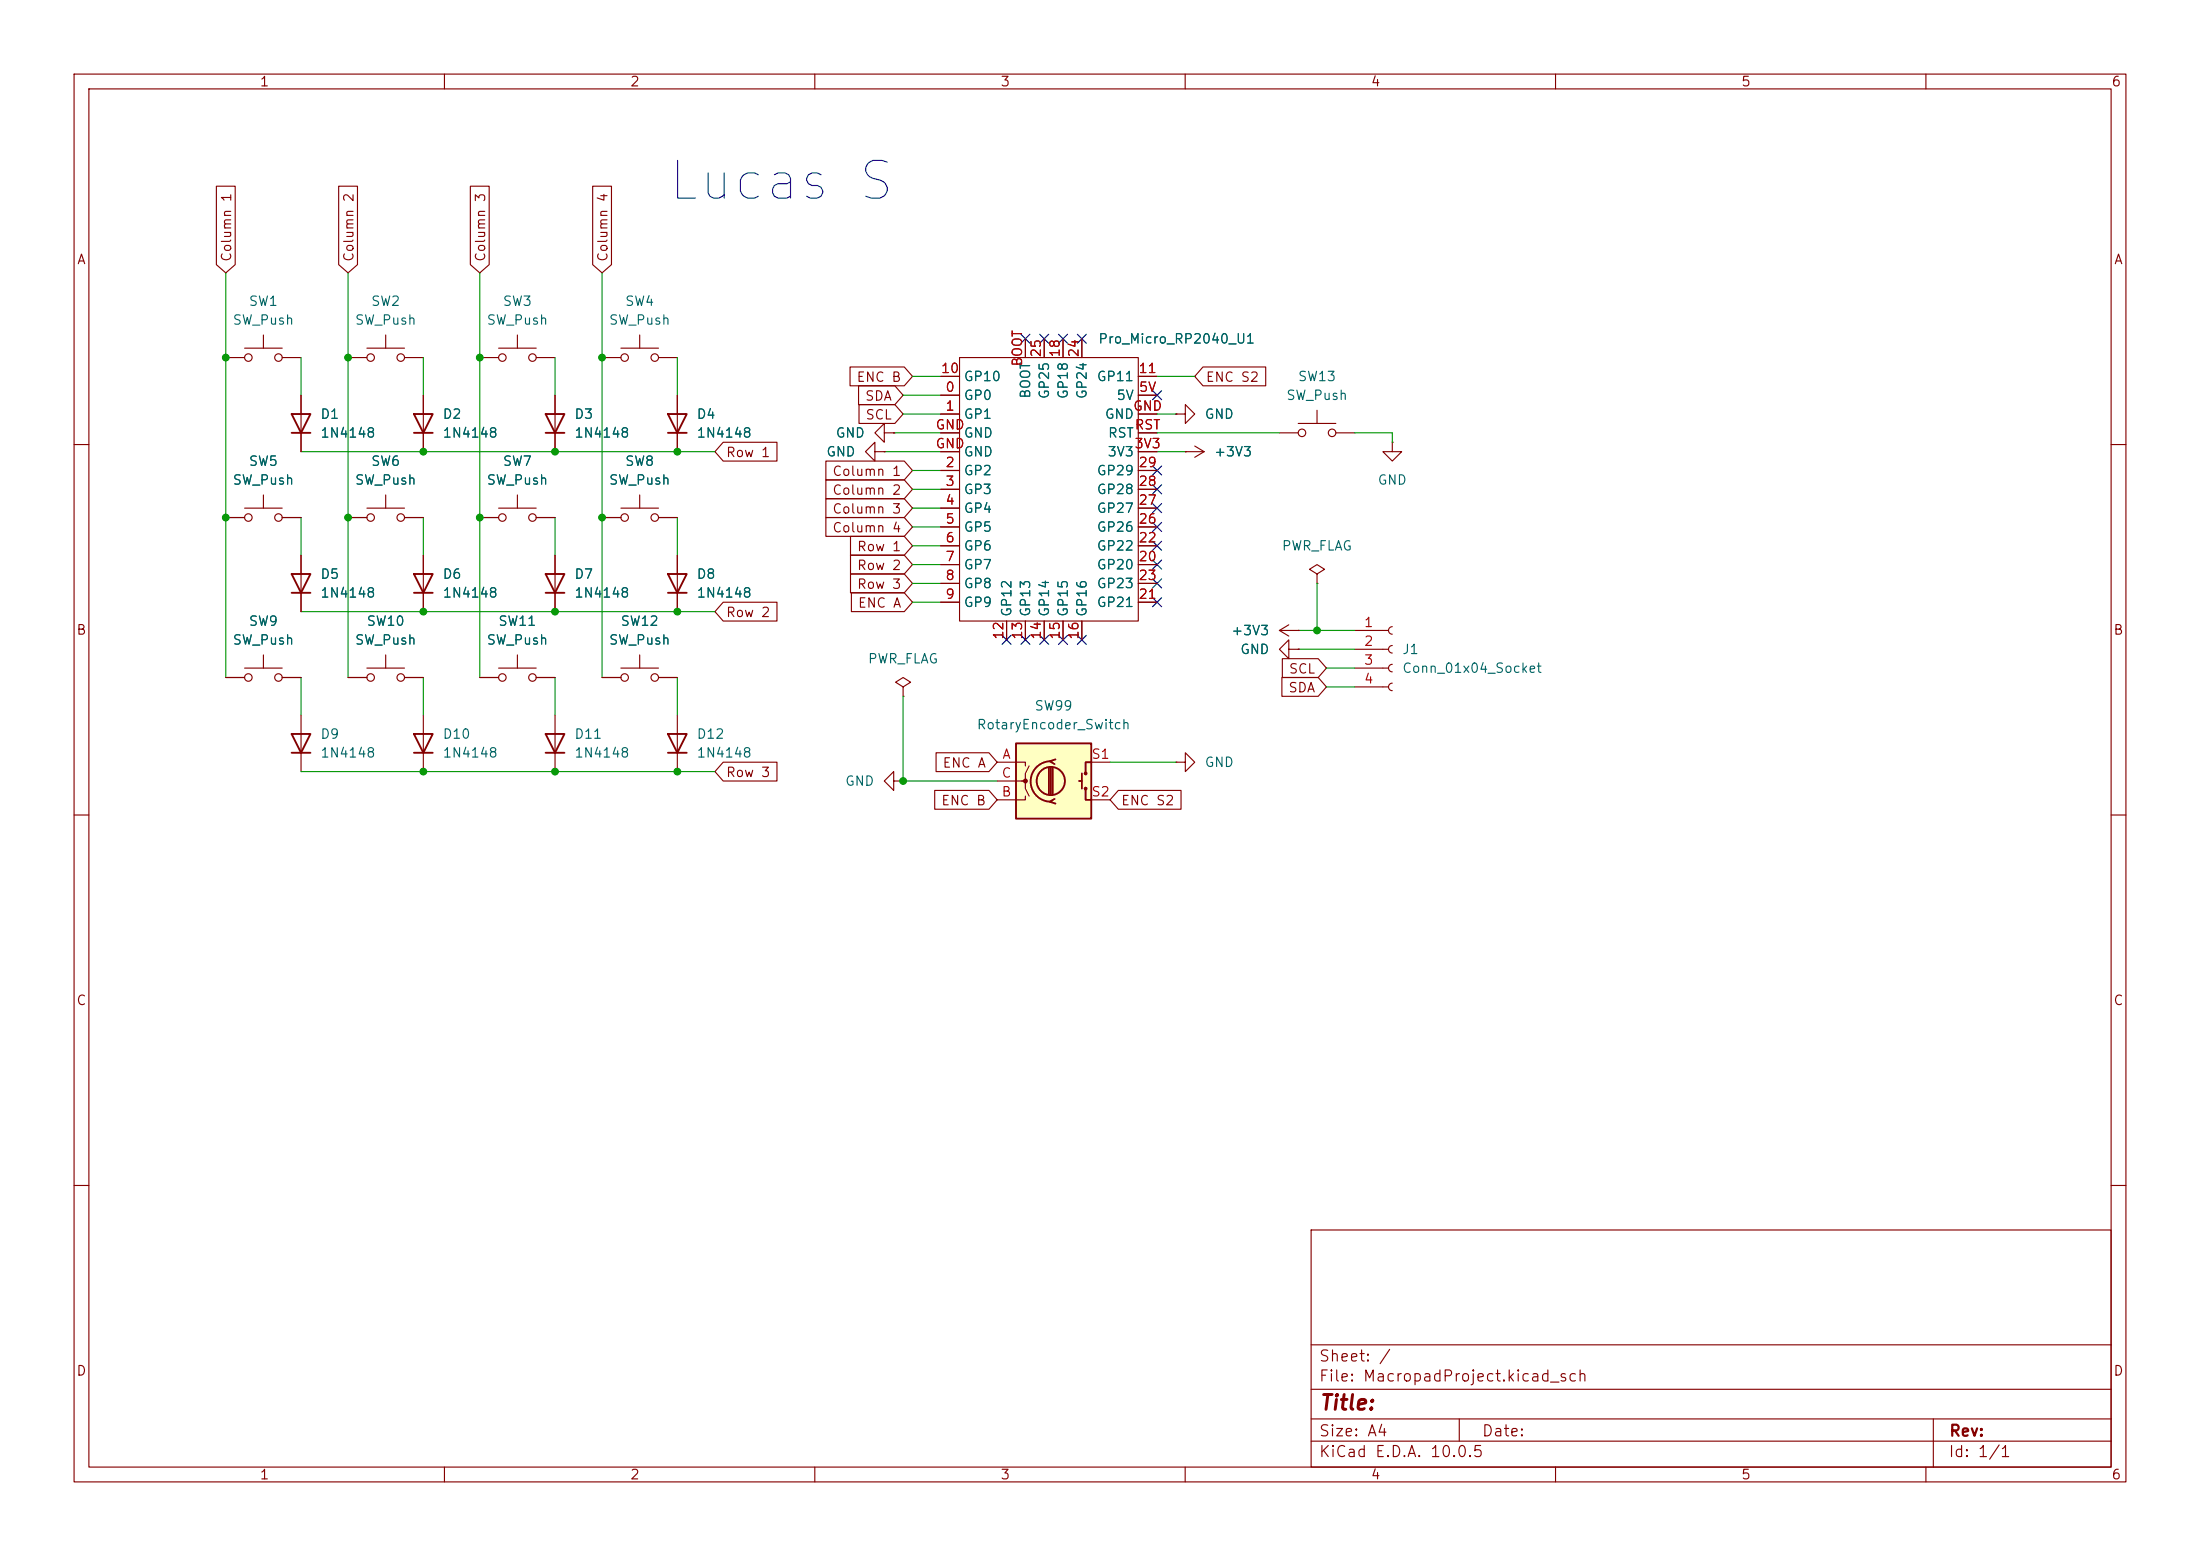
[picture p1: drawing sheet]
<svg xmlns="http://www.w3.org/2000/svg" width="297mm" height="210mm" viewBox="0 0 297 210" stroke-linecap="round" stroke-linejoin="round" font-family="sans-serif">
<g fill="none" stroke="#840000" stroke-width=".15">
<path d="M10 10h277v190h-277zM12 12h273v186h-273zM60 10v2M110 10v2M160 10v2M210 10v2M260 10v2M40.6 53.3v7.7M57.1 53.3v7.7M188 59.7v1.3h1.2l-1.2 1.2-1.3-1.2h1.3M188 59.7h.1M10 60h2"/>
<path d="M91.4 74.9v7.7M160 61h.1M160 61h2.6M161.3 60.2l1.3 .8M162.6 61l-1.3 .7M177.8 77.5l1-.7-1-.6-1 .6 1 .7v1.2M177.8 78.7h.1M285 60h2M74.9 96.5v7.6M91.4 96.5v7.6M174 87.6v-1.2l-1.3 1.2 1.3 1.3v-1.3h1.3M175.3 87.6h.1"/>
<path d="M10 110h2M285 110h2M10 160h2M177 166h108v32h-108zM285 160h2M60 198v2M110 198v2M160 198v2M177 194.5h108M177 191.5h108M177 187.5h108M177 181.5h108"/>
<path d="M197 191.5v3M210 198v2M260 198v2M261 191.5v6.5"/>
</g>
<path d="M39.4 55.9h2.5l-1.3 2.5zM39.4 58.4h2.5M55.9 55.9h2.5l-1.3 2.5zM55.9 58.4h2.5M90.2 77.5h2.5l-1.3 2.5zM73.7 99.1h2.5l-1.3 2.5zM90.2 99.1h2.5l-1.3 2.5zM90.2 80h2.5M73.7 101.6h2.5M90.2 101.6h2.5" fill="none" stroke="#840000" stroke-width=".25"/>
<path d="M137.2 100.3h10.1v10.2h-10.1z" fill="#ffffc2"/>
<g fill="none" stroke="#840000" stroke-width=".25">
<path d="M73.7 55.9h2.5l-1.3 2.5zM73.7 58.4h2.5M90.2 55.9h2.5l-1.3 2.5zM90.2 58.4h2.5M39.4 77.5h2.5l-1.3 2.5zM55.9 77.5h2.5l-1.3 2.5zM73.7 77.5h2.5l-1.3 2.5zM39.4 99.1h2.5l-1.3 2.5zM39.4 80h2.5M55.9 99.1h2.5l-1.3 2.5zM55.9 80h2.5M73.7 80h2.5"/>
<path d="M39.4 101.6h2.5M55.9 101.6h2.5M137.2 100.3h10.1v10.2h-10.1zM141.6 103.6v3.6M141.9 102.7a2.73 2.73 0 0 0-2.8 2.8 2.73 2.73 0 0 0 2.8 2.7M141.9 103.6v3.6M142.1 103.6v3.6M142.4 107.8l-.7 .4 .8 .3M142.5 102.5l-.8 .2 .7 .4M145.7 105.4h.3M146 104.4v2M146.6 106.4v1.6h.7"/>
<path d="M147.3 102.9h-.7v1.5"/>
<circle cx="141.9" cy="105.4" r="1.9"/>
<circle cx="146.6" cy="104.4" r=".13"/>
<circle cx="146.6" cy="106.4" r=".13"/>
</g>
<g fill="none" stroke="#840000" stroke-width=".15">
<path d="M29.2 25.1h2.6v10.6l-1.3 1.1-1.3-1.1zM45.7 25.1h2.6v10.6l-1.3 1.1-1.3-1.1zM63.5 25.1h2.5v10.6l-1.2 1.1-1.3-1.1zM80 25.1h2.6v10.6l-1.3 1.1-1.3-1.1zM30.5 48.3h2.5M33 47h5.1M35.6 45.2v1.8M38.1 48.3h2.5M40.6 53.3v2.6M40.6 58.4v2.6M47 48.3h2.5M49.5 47h5.1"/>
<path d="M52.1 45.2v1.8M54.6 48.3h2.5M57.1 53.3v2.6M57.1 58.4v2.6M64.8 48.3h2.5M67.3 47h5.1M69.8 45.2v1.8M72.4 48.3h2.5M74.9 53.3v7.7M81.3 48.3h2.5M83.8 47h5.1M86.4 45.2v1.8"/>
<path d="M88.9 48.3h2.5M91.4 53.3v7.7M97.6 59.7h7.3v2.5h-7.3l-1.1-1.2zM114.8 49.5h7.3l1.1 1.3-1.1 1.3h-7.3zM115.9 52.1h4.9l1.1 1.2-1.1 1.3h-4.9zM116 54.6h4.8l1.1 1.3-1.1 1.3h-4.8zM119.4 58.4v-1.2l-1.3 1.2 1.3 1.3v-1.3h1.2M120.6 58.4h.1M127 58.4h2.5M127 53.3h2.5M127 55.9h2.5M127 50.8h2.5"/>
<path d="M129.5 48.3h24.2v35.5h-24.2zM138.4 45.7v2.6M141 45.7v2.6M143.5 45.7v2.6M146 45.7v2.6M153.7 58.4h2.5M153.7 53.3h2.5M153.7 55.9h2.5M153.7 50.8h2.5M158.7 55.9h1.3v-1.3l1.3 1.3-1.3 1.3v-1.3M158.7 55.9h.1M162.4 49.5h8.5v2.6h-8.5l-1.1-1.3z"/>
<path d="M172.7 58.4h2.6M175.3 57.2h5M177.8 55.4v1.8M180.3 58.4h2.6M30.5 69.9h2.5M33 68.6h5.1M35.6 66.8v1.8M38.1 69.9h2.5M40.6 74.9v7.7M47 69.9h2.5M49.5 68.6h5.1M52.1 66.8v1.8"/>
<path d="M54.6 69.9h2.5M57.1 74.9v7.7M64.8 69.9h2.5M67.3 68.6h5.1M69.8 66.8v1.8M72.4 69.9h2.5M74.9 74.9v7.7M81.3 69.9h2.5M83.8 68.6h5.1M86.4 66.8v1.8M88.9 69.9h2.5M91.4 74.9v2.6"/>
<path d="M111.5 67.3h10.6l1.1 1.3-1.1 1.3h-10.6zM111.5 69.8h10.6l1.1 1.3-1.1 1.3h-10.6zM111.5 64.8h10.6l1.1 1.2-1.1 1.3h-10.6zM111.5 62.2h10.6l1.1 1.3-1.1 1.3h-10.6zM114.8 77.5h7.3l1.1 1.2-1.1 1.3h-7.3zM114.8 74.9h7.3l1.1 1.3-1.1 1.3h-7.3zM114.8 72.4h7.3l1.1 1.3-1.1 1.2h-7.3zM118.1 61v-1.3l-1.3 1.3 1.3 1.2v-1.2h1.3M119.4 61h.1M127 68.6h2.5M127 63.5h2.5M127 66h2.5"/>
<path d="M127 61h2.5M127 71.1h2.5M127 73.7h2.5M127 76.2h2.5M127 78.7h2.5M153.7 68.6h2.5M153.7 63.5h2.5M153.7 66h2.5M153.7 61h2.5M153.7 71.1h2.5M153.7 73.7h2.5M153.7 76.2h2.5"/>
<path d="M153.7 78.7h2.5M160 61h.1M30.5 91.4h2.5M33 90.2h5.1M35.6 88.4v1.8M38.1 91.4h2.5M40.6 96.5v7.6M47 91.4h2.5M49.5 90.2h5.1M52.1 88.4v1.8M54.6 91.4h2.5M57.1 96.5v7.6"/>
<path d="M64.8 91.4h2.5M67.3 90.2h5.1M69.8 88.4v1.8M72.4 91.4h2.5M81.3 91.4h2.5M83.8 90.2h5.1M86.4 88.4v1.8M88.9 91.4h2.5M91.4 80v2.6M97.6 81.3h7.3v2.5h-7.3l-1.1-1.2zM114.9 80h7.2l1.1 1.3-1.1 1.3h-7.2zM121.9 92.7l1-.6-1-.7-1 .7 1 .6v1.3"/>
<path d="M121.9 94h.1M127 81.3h2.5M135.9 83.8v2.6M138.4 83.8v2.6M141 83.8v2.6M143.5 83.8v2.6M146 83.8v2.6M153.7 81.3h2.5M172.7 85.1l1.3 .8M172.7 85.1h2.6M173.1 91.4h4.9l1.1 1.3-1.1 1.3h-4.9zM173.1 88.9h4.9l1.1 1.3-1.1 1.2h-4.9z"/>
<path d="M174 84.3l-1.3 .8M175.3 85.1h.1M175.3 87.6h.1M182.9 90.2h4.6M182.9 85.1h4.6M182.9 87.6h4.6M182.9 92.7h4.6M188 84.6a.51 .51 0 0 0-.5 .5 .51 .51 0 0 0 .5 .5M188 87.1a.51 .51 0 0 0-.5 .5 .51 .51 0 0 0 .5 .5M188 89.7a.51 .51 0 0 0-.5 .5 .51 .51 0 0 0 .5 .5M188 92.2a.51 .51 0 0 0-.5 .5 .51 .51 0 0 0 .5 .5M97.6 102.9h7.3v2.5h-7.3l-1.1-1.3z"/>
<path d="M120.6 105.4v-1.3l-1.2 1.3 1.2 1.3v-1.3h1.3M121.9 105.4h.1M126.2 106.7h7.3l1.1 1.3-1.1 1.2h-7.3zM126.4 101.6h7.1l1.1 1.3-1.1 1.2h-7.1zM134.6 102.9h3.8v.5M134.6 105.4h3.8v1l.5 1M138.4 107.4v.6h-3.8M138.9 103.4l-.5 1v1h-.5M147.3 102.9h2.6M147.3 108h2.6M151 106.7h8.4v2.5h-8.4l-1.1-1.2zM158.7 102.9h1.3v-1.3l1.3 1.3-1.3 1.2v-1.2"/>
<path d="M158.7 102.9h.1"/>
<circle cx="33.5" cy="48.3" r=".51"/>
<circle cx="37.6" cy="48.3" r=".51"/>
<circle cx="50" cy="48.3" r=".51"/>
<circle cx="54.1" cy="48.3" r=".51"/>
<circle cx="67.8" cy="48.3" r=".51"/>
<circle cx="71.9" cy="48.3" r=".51"/>
<circle cx="84.3" cy="48.3" r=".51"/>
<circle cx="88.4" cy="48.3" r=".51"/>
<circle cx="175.8" cy="58.4" r=".51"/>
<circle cx="179.8" cy="58.4" r=".51"/>
<circle cx="33.5" cy="69.9" r=".51"/>
<circle cx="37.6" cy="69.9" r=".51"/>
<circle cx="50" cy="69.9" r=".51"/>
<circle cx="54.1" cy="69.9" r=".51"/>
<circle cx="67.8" cy="69.9" r=".51"/>
<circle cx="71.9" cy="69.9" r=".51"/>
<circle cx="84.3" cy="69.9" r=".51"/>
<circle cx="88.4" cy="69.9" r=".51"/>
<circle cx="33.5" cy="91.4" r=".51"/>
<circle cx="37.6" cy="91.4" r=".51"/>
<circle cx="50" cy="91.4" r=".51"/>
<circle cx="54.1" cy="91.4" r=".51"/>
<circle cx="67.8" cy="91.4" r=".51"/>
<circle cx="71.9" cy="91.4" r=".51"/>
<circle cx="84.3" cy="91.4" r=".51"/>
<circle cx="88.4" cy="91.4" r=".51"/>
</g>
<circle cx="138.4" cy="105.4" r=".25" fill="#840000" stroke="#840000" stroke-width=".15"/>
<g fill="none" stroke="#009600" stroke-width=".15">
<path d="M30.5 36.8v54.6M47 36.8v54.6M64.8 36.8v54.6M81.3 36.8v54.6M40.6 48.3v5M57.1 48.3v5M74.9 48.3v5M91.4 48.3v5M120.6 58.4h6.4M121.9 53.3h5.1M121.9 55.9h5.1M123.2 50.8h3.8"/>
<path d="M156.2 58.4h16.5M156.2 50.8h5.1M156.2 55.9h2.5M182.9 58.4h5.1v1.3M40.6 61h55.9M40.6 69.9v5M57.1 69.9v5M74.9 69.9v5M91.4 69.9v5M119.4 61h7.6M123.2 71.1h3.8M123.2 73.7h3.8"/>
<path d="M123.2 68.6h3.8M123.2 66h3.8M123.2 63.5h3.8M123.2 76.2h3.8M123.2 78.7h3.8M156.2 61h3.8M177.8 78.7v6.4M40.6 82.6h55.9M40.6 91.4v5.1M57.1 91.4v5.1M74.9 91.4v5.1M91.4 91.4v5.1"/>
<path d="M121.9 94v11.4h12.7M123.2 81.3h3.8M175.3 85.1h7.6M175.3 87.6h7.6M179.1 90.2h3.8M179.1 92.7h3.8M40.6 104.1h55.9M149.9 102.9h8.8"/>
</g>
<g fill="none" stroke="#000084" stroke-width=".15">
<path d="M137.8 45.1l1.2 1.2M139 45.1l-1.2 1.2M140.4 45.1l1.2 1.2M141.6 45.1l-1.2 1.2M142.9 45.1l1.2 1.2M144.1 45.1l-1.2 1.2M145.4 45.1l1.3 1.2M146.7 45.1l-1.3 1.2M155.6 52.7l1.2 1.2M156.8 52.7l-1.2 1.2M155.6 70.5l1.2 1.2M155.6 73.1l1.2 1.2"/>
<path d="M155.6 65.4l1.2 1.2M155.6 62.9l1.2 1.2M155.6 75.6l1.2 1.2M155.6 78.1l1.2 1.2M155.6 68l1.2 1.2M156.8 73.1l-1.2 1.2M156.8 75.6l-1.2 1.2M156.8 70.5l-1.2 1.2M156.8 65.4l-1.2 1.2M156.8 68l-1.2 1.2M156.8 62.9l-1.2 1.2M156.8 78.1l-1.2 1.2"/>
<path d="M135.3 85.8l1.2 1.2M136.5 85.8l-1.2 1.2M137.8 85.8l1.2 1.2M139 85.8l-1.2 1.2M140.4 85.8l1.2 1.2M141.6 85.8l-1.2 1.2M142.9 85.8l1.2 1.2M144.1 85.8l-1.2 1.2M145.4 85.8l1.3 1.2M146.7 85.8l-1.3 1.2M155.6 80.7l1.2 1.2M156.8 80.7l-1.2 1.2"/>
</g>
<g fill="#009600" stroke="#009600" stroke-width=".14">
<circle cx="91.4" cy="104.1" r=".46"/>
<circle cx="74.9" cy="104.1" r=".46"/>
<circle cx="57.1" cy="82.6" r=".46"/>
<circle cx="57.1" cy="104.1" r=".46"/>
<circle cx="81.3" cy="69.9" r=".46"/>
<circle cx="74.9" cy="82.6" r=".46"/>
<circle cx="91.4" cy="82.6" r=".46"/>
<circle cx="121.9" cy="105.4" r=".46"/>
<circle cx="30.5" cy="69.9" r=".46"/>
<circle cx="47" cy="48.3" r=".46"/>
<circle cx="30.5" cy="48.3" r=".46"/>
<circle cx="64.8" cy="48.3" r=".46"/>
<circle cx="47" cy="69.9" r=".46"/>
<circle cx="57.1" cy="61" r=".46"/>
<circle cx="64.8" cy="69.9" r=".46"/>
<circle cx="74.9" cy="61" r=".46"/>
<circle cx="81.3" cy="48.3" r=".46"/>
<circle cx="91.4" cy="61" r=".46"/>
<circle cx="177.8" cy="85.1" r=".46"/>
</g>
<text font-size="5.1" fill="#0000c2" x="89.8" y="28.3">Lucas S</text>
<text font-size="2" fill="#840000" x="178" y="190.8">Title:</text>
<g font-size="1.5" fill="#840000">
<text x="178" y="184.1">Sheet: /</text>
<text x="178" y="186.8">File: MacropadProject.kicad_sch</text>
<text x="178" y="197">KiCad E.D.A. 10.0.5</text>
<text x="178" y="194.2">Size: A4</text>
<text x="200" y="194.2">Date:</text>
<text x="263" y="197">Id: 1/1</text>
<text x="263" y="194.2">Rev:</text>
</g>
<g font-size="1.3" fill="#840000">
<text x="35" y="12">1</text>
<text x="85" y="12">2</text>
<text x="135" y="12">3</text>
<text x="185" y="12">4</text>
<text x="235" y="12">5</text>
<text x="285" y="12">6</text>
<text x="10.3" y="36">A</text>
<text x="31.5" y="35.4" transform="rotate(-90 31.5 35.4)">Column 1</text>
<text x="48" y="35.4" transform="rotate(-90 48 35.4)">Column 2</text>
<text x="65.8" y="35.4" transform="rotate(-90 65.8 35.4)">Column 3</text>
<text x="82.3" y="35.4" transform="rotate(-90 82.3 35.4)">Column 4</text>
<text x="285.3" y="36">A</text>
<text x="115.5" y="51.9">ENC B</text>
<text x="162.7" y="51.9">ENC S2</text>
<text x="116.7" y="54.4">SDA</text>
<text x="116.8" y="56.9">SCL</text>
<text x="97.9" y="62">Row 1</text>
<text x="112.3" y="64.6">Column 1</text>
<text x="112.3" y="69.6">Column 3</text>
<text x="112.3" y="67.1">Column 2</text>
<text x="112.3" y="72.2">Column 4</text>
<text x="115.6" y="77.3">Row 2</text>
<text x="115.6" y="74.7">Row 1</text>
<text x="97.9" y="83.6">Row 2</text>
<text x="115.6" y="79.8">Row 3</text>
<text x="115.7" y="82.3">ENC A</text>
<text x="10.2" y="86">B</text>
<text x="285.2" y="86">B</text>
<text x="173.8" y="93.8">SDA</text>
<text x="173.9" y="91.2">SCL</text>
<text x="97.9" y="105.2">Row 3</text>
<text x="127.2" y="103.9">ENC A</text>
<text x="127" y="109">ENC B</text>
<text x="151.3" y="109">ENC S2</text>
<text x="10.2" y="136">C</text>
<text x="285.2" y="136">C</text>
<text x="10.2" y="186">D</text>
<text x="285.2" y="186">D</text>
<text x="35" y="200">1</text>
<text x="85" y="200">2</text>
<text x="135" y="200">3</text>
<text x="185" y="200">4</text>
<text x="235" y="200">5</text>
<text x="285" y="200">6</text>
</g>
<g font-size="1.3" fill="#006464">
<text x="33.5" y="41.6">SW1</text>
<text x="50" y="41.6">SW2</text>
<text x="67.8" y="41.6">SW3</text>
<text x="84.3" y="41.6">SW4</text>
<text x="31.3" y="44.1">SW_Push</text>
<text x="47.8" y="44.1">SW_Push</text>
<text x="65.6" y="44.1">SW_Push</text>
<text x="82.1" y="44.1">SW_Push</text>
<text x="148.2" y="46.7">Pro_Micro_RP2040_U1</text>
<text x="130" y="51.8">GP10</text>
<text x="139.4" y="53.9" transform="rotate(-90 139.4 53.9)">BOOT</text>
<text x="141.9" y="54" transform="rotate(-90 141.9 54)">GP25</text>
<text x="144.5" y="54" transform="rotate(-90 144.5 54)">GP18</text>
<text x="147" y="54" transform="rotate(-90 147 54)">GP24</text>
<text x="148" y="51.8">GP11</text>
<text x="175.1" y="51.8">SW13</text>
<text x="43.2" y="56.8">D1</text>
<text x="43.2" y="59.4">1N4148</text>
<text x="59.7" y="56.8">D2</text>
<text x="59.7" y="59.4">1N4148</text>
<text x="77.5" y="56.8">D3</text>
<text x="77.5" y="59.4">1N4148</text>
<text x="94" y="56.8">D4</text>
<text x="94" y="59.4">1N4148</text>
<text x="112.7" y="59.4">GND</text>
<text x="130" y="54.3">GP0</text>
<text x="130" y="56.8">GP1</text>
<text x="130" y="59.4">GND</text>
<text x="149.1" y="56.8">GND</text>
<text x="149.5" y="59.4">RST</text>
<text x="150.6" y="54.3">5V</text>
<text x="162.5" y="56.8">GND</text>
<text x="173.6" y="54.3">SW_Push</text>
<text x="31.3" y="65.7">SW_Push</text>
<text x="33.5" y="63.2">SW5</text>
<text x="47.8" y="65.7">SW_Push</text>
<text x="50" y="63.2">SW6</text>
<text x="65.6" y="65.7">SW_Push</text>
<text x="67.8" y="63.2">SW7</text>
<text x="82.1" y="65.7">SW_Push</text>
<text x="84.3" y="63.2">SW8</text>
<text x="111.5" y="61.9">GND</text>
<text x="130" y="64.5">GP2</text>
<text x="130" y="61.9">GND</text>
<text x="148" y="64.5">GP29</text>
<text x="149.4" y="61.9">3V3</text>
<text x="163.8" y="61.9">+3V3</text>
<text x="185.9" y="65.7">GND</text>
<text x="130" y="67">GP3</text>
<text x="130" y="69.5">GP4</text>
<text x="148" y="69.5">GP27</text>
<text x="148" y="67">GP28</text>
<text x="130" y="72.1">GP5</text>
<text x="130" y="74.6">GP6</text>
<text x="130" y="77.2">GP7</text>
<text x="148" y="77.2">GP20</text>
<text x="148" y="74.6">GP22</text>
<text x="148" y="72.1">GP26</text>
<text x="173" y="74.6">PWR_FLAG</text>
<text x="43.2" y="78.4">D5</text>
<text x="43.2" y="81">1N4148</text>
<text x="59.7" y="78.4">D6</text>
<text x="59.7" y="81">1N4148</text>
<text x="77.5" y="78.4">D7</text>
<text x="77.5" y="81">1N4148</text>
<text x="94" y="78.4">D8</text>
<text x="94" y="81">1N4148</text>
<text x="130" y="79.7">GP8</text>
<text x="130" y="82.2">GP9</text>
<text x="136.9" y="83.3" transform="rotate(-90 136.9 83.3)">GP12</text>
<text x="139.4" y="83.3" transform="rotate(-90 139.4 83.3)">GP13</text>
<text x="141.9" y="83.3" transform="rotate(-90 141.9 83.3)">GP14</text>
<text x="144.5" y="83.3" transform="rotate(-90 144.5 83.3)">GP15</text>
<text x="147" y="83.3" transform="rotate(-90 147 83.3)">GP16</text>
<text x="148" y="82.2">GP21</text>
<text x="148" y="79.7">GP23</text>
<text x="31.3" y="87.3">SW_Push</text>
<text x="33.5" y="84.8">SW9</text>
<text x="47.8" y="87.3">SW_Push</text>
<text x="49.4" y="84.8">SW10</text>
<text x="65.6" y="87.3">SW_Push</text>
<text x="67.2" y="84.8">SW11</text>
<text x="82.1" y="87.3">SW_Push</text>
<text x="83.7" y="84.8">SW12</text>
<text x="117.1" y="89.9">PWR_FLAG</text>
<text x="166.1" y="86.1">+3V3</text>
<text x="167.3" y="88.6">GND</text>
<text x="189.2" y="88.6">J1</text>
<text x="189.2" y="91.1">Conn_01x04_Socket</text>
<text x="43.2" y="100">D9</text>
<text x="59.7" y="100">D10</text>
<text x="77.5" y="100">D11</text>
<text x="94" y="100">D12</text>
<text x="131.8" y="98.8">RotaryEncoder_Switch</text>
<text x="139.6" y="96.2">SW99</text>
<text x="43.2" y="102.6">1N4148</text>
<text x="59.7" y="102.6">1N4148</text>
<text x="77.5" y="102.6">1N4148</text>
<text x="94" y="102.6">1N4148</text>
<text x="114" y="106.4">GND</text>
<text x="162.5" y="103.8">GND</text>
</g>
<g font-size="1.3" fill="#a90000">
<text x="126.9" y="50.7">10</text>
<text x="127.5" y="53.2">0</text>
<text x="138.3" y="49.6" transform="rotate(-90 138.3 49.6)">BOOT</text>
<text x="140.8" y="48.3" transform="rotate(-90 140.8 48.3)">25</text>
<text x="143.4" y="48.3" transform="rotate(-90 143.4 48.3)">18</text>
<text x="145.9" y="48.3" transform="rotate(-90 145.9 48.3)">24</text>
<text x="153.6" y="50.7">11</text>
<text x="153.7" y="53.2">5V</text>
<text x="126.2" y="58.3">GND</text>
<text x="127.5" y="55.7">1</text>
<text x="152.9" y="55.7">GND</text>
<text x="153.1" y="58.3">RST</text>
<text x="126.2" y="60.8">GND</text>
<text x="127.5" y="63.4">2</text>
<text x="127.5" y="65.9">3</text>
<text x="153.1" y="60.8">3V3</text>
<text x="153.6" y="65.9">28</text>
<text x="153.6" y="63.4">29</text>
<text x="127.5" y="68.4">4</text>
<text x="127.5" y="71">5</text>
<text x="153.6" y="71">26</text>
<text x="153.6" y="68.4">27</text>
<text x="127.5" y="73.5">6</text>
<text x="127.5" y="76.1">7</text>
<text x="153.6" y="76.1">20</text>
<text x="153.6" y="73.5">22</text>
<text x="127.5" y="78.6">8</text>
<text x="127.5" y="81.1">9</text>
<text x="153.6" y="81.1">21</text>
<text x="153.6" y="78.6">23</text>
<text x="135.8" y="86.4" transform="rotate(-90 135.8 86.4)">12</text>
<text x="138.3" y="86.4" transform="rotate(-90 138.3 86.4)">13</text>
<text x="140.8" y="86.4" transform="rotate(-90 140.8 86.4)">14</text>
<text x="143.4" y="86.4" transform="rotate(-90 143.4 86.4)">15</text>
<text x="145.9" y="86.4" transform="rotate(-90 145.9 86.4)">16</text>
<text x="184.1" y="85">1</text>
<text x="184.1" y="87.5">2</text>
<text x="184.1" y="90">3</text>
<text x="184.1" y="92.6">4</text>
<text x="135.1" y="107.8">B</text>
<text x="135.1" y="105.3">C</text>
<text x="135.2" y="102.7">A</text>
<text x="147.3" y="102.7">S1</text>
<text x="147.3" y="107.8">S2</text>
</g>
</svg>
